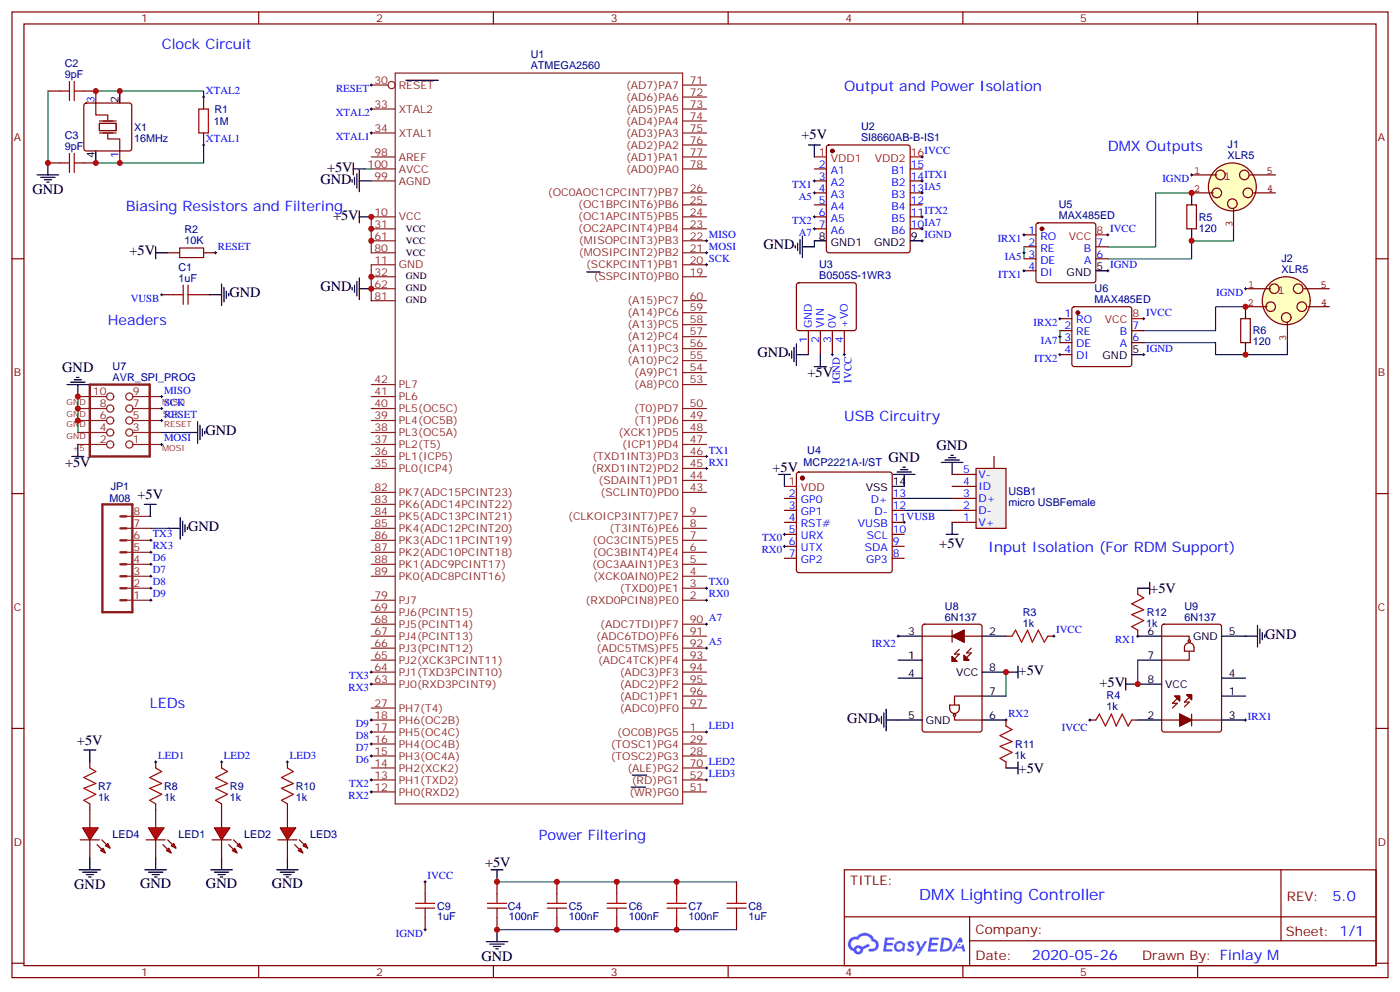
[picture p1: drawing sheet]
<svg xmlns="http://www.w3.org/2000/svg" width="412mm" height="292mm" viewBox="0 0 412 292" stroke-linecap="round" stroke-linejoin="round" font-family="sans-serif">
<g fill="none" stroke="#870000" stroke-width=".35">
<path d="M3.5 3.5h405.4v284.4h-405.4zM7.1 7.1h398.2v277.2h-398.2zM76.2 3.5v3.6M145.3 3.5v3.6M214.5 3.5v3.6M283.6 3.5v3.6M352.8 3.5v3.6M3.5 76.2h3.6M405.3 76.2h3.6M3.5 145.3h3.6M405.3 145.3h3.6M3.5 214.5h3.6"/>
<path d="M405.3 214.5h3.6M248.7 256.1h156.6v28.2h-156.6zM377.3 256.1v20.9M248.7 270h156.5M285.6 277h119.6M285.6 270v14.1M3.5 283.6h3.6M76.2 284.3v3.6M145.3 284.3v3.6M214.5 284.3v3.6M283.6 284.3v3.6M352.8 284.3v3.6"/>
<path d="M405.3 283.6h3.6"/>
</g>
<g fill="#5487ff">
<path d="M267.7 277.3a1.22 1.22 0 0 1 1.7 .3l-.4 .5a.47 .47 0 0 0-.3-.4 .47 .47 0 0 0-.5 .2l.1 .3a1.14 1.14 0 0 1 .8 1.7 1.14 1.14 0 0 1-1.9 0l-.2-.2 .5-.5 .7 .4a.29 .29 0 0 0 .3-.3 .29 .29 0 0 0-.2-.3 1.04 1.04 0 0 1-.6-1.7z"/>
<path d="M260.7 276h2.4l.3 .2-.2 .5-1.8 .1-.1 .8h1.5l.3 .4-.3 .4h-1.6l-.2 1.1h1.7l.2 .3-.2 .3-2.6 .1z"/>
<path d="M273.8 276h2.4l.3 .2-.1 .5-1.8 .1-.2 .8h1.6l.3 .4-.4 .4h-1.6l-.1 1.1h1.7l.2 .3-.2 .3-2.6 .1z"/>
<path d="M282.6 276.1h.7l.3 1.2-.6 .3a.69 .69 0 0 0-1 .3 .69 .69 0 0 0 .4 1 .69 .69 0 0 0 .9-.7l.5-.2 .6 2.2h-.8l-.2-.9h-1.8l-.5 .9h-.8z"/>
<path d="M269.8 277.1h.8l.6 1.8 1.1-1.8h.9l-2.6 4.2h-.8l.9-1.5z"/>
<path d="M277.4 276.1l-.6 4.1h1.3a2.11 2.11 0 0 0 2.5-2.1 2.11 2.11 0 0 0-2.5-2zM278.1 276.8a1.39 1.39 0 0 1 1.7 1.4 1.39 1.39 0 0 1-1.8 1.3h-.3z"/>
<path d="M263.7 277.7a1.54 1.54 0 0 0-.1 2.1 1.54 1.54 0 0 0 2.2 .2l.6 .2 .3-2.3-.2-.2-.4-.1a1.49 1.49 0 0 0-2.4 .1zM264 278.7a.94 .94 0 0 1 1.8 0 .94 .94 0 0 1-1.8 0z"/>
<path d="M250.4 276.4a2.18 2.18 0 0 0 1.1 3.7 1.44 1.44 0 0 0 1.6 1 1.44 1.44 0 0 0 1.2-1.5l2-1-.5-.8-1.9 1a1.47 1.47 0 0 0-2.4 .4 1.39 1.39 0 0 1-.7-1.9 1.39 1.39 0 0 1 2-.5 2.12 2.12 0 0 1 2.2-1.3 2.12 2.12 0 0 1 1.9 1.7 1.14 1.14 0 0 1 1.1 1.4 1.14 1.14 0 0 1-1.7 .8 .43 .43 0 0 0-.5 .3 .43 .43 0 0 0 .4 .5 1.98 1.98 0 0 0 2.5-1.2 1.98 1.98 0 0 0-1.2-2.5 3.1 3.1 0 0 0-5.3-.7l-.9 .1zM252.3 279.7a.55 .55 0 0 1 1.1 0 .55 .55 0 0 1-1.1 0z"/>
<circle cx="282.6" cy="278.1" r=".26"/>
</g>
<g fill="none" stroke="#8c2424" stroke-width=".35">
<path d="M109.4 39.2h7M109.4 32.1h7M109.4 25h4.9M116.4 21.5h84.7v215.2h-84.7zM201.1 39.2h7M201.1 35.6h7M201.1 32.1h7M201.1 28.6h7M201.1 25h7M109.4 49.7h7M109.4 46.2h7M109.4 53.3h7"/>
<path d="M201.1 49.7h7M201.1 46.2h7M201.1 42.7h7M201.1 56.8h7M109.4 70.9h7M109.4 74.4h7M109.4 63.9h7M109.4 67.4h7M109.4 78h7M201.1 70.9h7M201.1 74.4h7M201.1 63.9h7"/>
<path d="M201.1 60.3h7M201.1 67.4h7M201.1 78h7M109.4 88.5h7M109.4 81.5h7M109.4 85h7M201.1 99.1h7M201.1 95.6h7M201.1 92.1h7M201.1 88.5h7M201.1 81.5h7M22.9 116.8h8.5"/>
<path d="M39.2 116.8h8.4M109.4 113.2h7M109.4 116.8h7M201.1 113.2h7M201.1 109.7h7M201.1 106.2h7M201.1 102.7h7M22.9 130.9h8.5M22.9 120.3h8.5M22.9 123.8h8.5M22.9 127.4h8.5M39.2 130.9h8.4"/>
<path d="M39.2 120.3h8.4M39.2 123.8h8.4M39.2 127.4h8.4M109.4 130.9h7M109.4 137.9h7M109.4 120.3h7M109.4 123.8h7M109.4 134.4h7M109.4 127.4h7M201.1 130.9h7M201.1 137.9h7M201.1 120.3h7"/>
<path d="M201.1 123.8h7M201.1 134.4h7M201.1 127.4h7M109.4 152h7M109.4 159.1h7M109.4 145h7M109.4 155.6h7M109.4 148.5h7M201.1 152h7M201.1 159.1h7M201.1 145h7M201.1 141.5h7"/>
<path d="M201.1 155.6h7M109.4 166.2h7M109.4 162.6h7M109.4 176.7h7M109.4 169.7h7M201.1 166.2h7M201.1 162.6h7M201.1 176.7h7M201.1 173.2h7M201.1 169.7h7M109.4 197.9h7M109.4 194.4h7"/>
<path d="M109.4 190.9h7M109.4 187.3h7M109.4 183.8h7M109.4 180.3h7M201.1 197.9h7M201.1 194.4h7M201.1 190.9h7M201.1 187.3h7M201.1 183.8h7M109.4 208.5h7M109.4 201.4h7M109.4 215.5h7"/>
<path d="M109.4 219.1h7M109.4 212h7M201.1 208.5h7M201.1 205h7M201.1 201.4h7M201.1 215.5h7M201.1 219.1h7M109.4 226.1h7M109.4 229.7h7M109.4 222.6h7M109.4 233.2h7M201.1 226.1h7"/>
<path d="M201.1 229.7h7M201.1 222.6h7M201.1 233.2h7"/>
<circle cx="115.4" cy="25" r="1.06"/>
<circle cx="32.5" cy="116.8" r="1.06"/>
<circle cx="38.1" cy="116.8" r="1.06"/>
<circle cx="32.5" cy="130.9" r="1.06"/>
<circle cx="32.5" cy="120.3" r="1.06"/>
<circle cx="32.5" cy="127.4" r="1.06"/>
<circle cx="32.5" cy="123.8" r="1.06"/>
<circle cx="38.1" cy="130.9" r="1.06"/>
<circle cx="38.1" cy="120.3" r="1.06"/>
<circle cx="38.1" cy="123.8" r="1.06"/>
<circle cx="38.1" cy="127.4" r="1.06"/>
</g>
<path d="M119.6 23.6h9.5M103.7 84.7v.7M104.4 84v2.1M105.1 82.9v4.2M105.8 85h3.6M105.8 81.8v6.4M172.9 80.1h3.8M262.8 143.2h3.5M278.7 157.3h3.5M280.5 153.8v3.5M185.9 231.8h4.2M186.3 228.2h4.2" fill="none" stroke="#000" stroke-width=".35"/>
<circle cx="236.4" cy="140.8" r=".53" fill="#870000" stroke="#870000" stroke-width=".35"/>
<g fill="none" stroke="#870000" stroke-width=".35">
<path d="M234.8 139.2l.5-.2h26.8l.5 .2 .2 .5v28.2l-.2 .5-.5 .2h-26.8l-.5-.2-.2-.5v-28.2zM231.1 146.8h3.5M231.1 150.3h3.5M231.1 153.8h3.5M231.1 157.3h3.5M262.8 146.8h3.5M262.8 150.3h3.5M262.8 153.8h3.5M262.8 157.3h3.5M231.1 160.9h3.5M231.1 164.4h3.5M262.8 160.9h3.5"/>
<path d="M262.8 164.4h3.5"/>
</g>
<path d="M231.1 143.2h3.5" fill="none" stroke="#f00" stroke-width=".35"/>
<path d="M266.3 146.8h14.2M266.3 150.3h14.2" fill="none" stroke="#008700" stroke-width=".35"/>
<path d="M26.5 113.2h17.6v21.2h-17.6z" fill="none" stroke="#8c2424" stroke-width=".71"/>
<circle cx="363" cy="55" r="7.1" fill="#ffffc2" stroke="#850000" stroke-width=".35"/>
<path d="M351 51.5h7.4M351 56.8h6.4M359.8 56.8a1.41 1.41 0 0 0-2-1.3 1.41 1.41 0 0 0-.2 2.5 1.41 1.41 0 0 0 2.2-1.1M360.9 51.5a1.41 1.41 0 0 0-2.1-1.3 1.41 1.41 0 0 0-.1 2.5 1.41 1.41 0 0 0 2.2-1.1M364.4 60a1.41 1.41 0 0 0-2-1.3 1.41 1.41 0 0 0-.2 2.4 1.41 1.41 0 0 0 2.2-1M367.9 51.5a1.41 1.41 0 0 0-2-1.3 1.41 1.41 0 0 0-.2 2.5 1.41 1.41 0 0 0 2.2-1.1M368.3 51.5h7.4M369 56.8a1.41 1.41 0 0 0-2.1-1.3 1.41 1.41 0 0 0-.1 2.5 1.41 1.41 0 0 0 2.2-1.1M369.4 56.8h6.3M363.4 61.4v6" fill="none" stroke="#850000" stroke-width=".35"/>
<circle cx="378.9" cy="88.5" r="7.1" fill="#ffffc2" stroke="#850000" stroke-width=".35"/>
<path d="M366.9 85h7.4M366.9 90.3h6.3M375.7 90.3a1.41 1.41 0 0 0-2.1-1.3 1.41 1.41 0 0 0-.1 2.5 1.41 1.41 0 0 0 2.2-1.1M376.8 85a1.41 1.41 0 0 0-2.1-1.2 1.41 1.41 0 0 0-.1 2.4 1.41 1.41 0 0 0 2.2-1.1M379.2 94.9v6M380.3 93.5a1.41 1.41 0 0 0-2.1-1.3 1.41 1.41 0 0 0-.1 2.4 1.41 1.41 0 0 0 2.2-1M383.8 85a1.41 1.41 0 0 0-2-1.2 1.41 1.41 0 0 0-.2 2.4 1.41 1.41 0 0 0 2.2-1.1M384.2 85h7.4M384.9 90.3a1.41 1.41 0 0 0-2.1-1.3 1.41 1.41 0 0 0-.1 2.5 1.41 1.41 0 0 0 2.2-1.1M385.2 90.3h6.4" fill="none" stroke="#850000" stroke-width=".35"/>
<path d="M30.2 148.5h8.8v31.8h-8.8zM35.5 159.1h1.7M35.5 155.6h1.7M35.5 152h1.7M35.5 169.7h1.7M35.5 173.2h1.7M35.5 176.7h1.7M35.5 162.6h1.7M35.5 166.2h1.7" fill="none" stroke="#8c2424" stroke-width=".71"/>
<path d="M37.4 159.1h7M37.4 155.6h7M37.4 152h7M37.4 176.7h7M37.4 173.2h7M37.4 169.7h7M37.4 166.2h7M37.4 162.6h7" fill="none" stroke="#8c2424" stroke-width=".35"/>
<path d="M287.5 137.9h8.8v17.7h-8.8z" fill="#f0f0f0" stroke="#870000" stroke-width=".35"/>
<g fill="none" stroke="#870000" stroke-width=".35">
<path d="M14.1 26.8h3.5M24.7 26.8h3.5v3.5M24.9 30.5l.5-.2h12.7l.5 .2 .2 .5v12.7l-.2 .5-.5 .2h-12.7l-.5-.2-.2-.5v-12.7zM60 28.6v3.5M60 39.2v3.5M14.1 48h3.5M24.7 48h3.5M35.3 44.4v3.6M49.4 74.4h3.5M60 74.4h3.5M349.6 60.3h2.8v7.1h-2.8zM47.6 86.8h3.6"/>
<path d="M58.2 86.8h3.5M234.8 83.5l.5-.2h16.2l.5 .2 .2 .5v12.7l-.2 .5-.5 .2h-16.2l-.5-.3-.2-.4v-12.7zM238.1 97.4v7M241.7 97.4v7M245.2 97.4v7M248.7 97.4v7M365.5 93.8h2.8v7.1h-2.8zM280.5 139.7h7M292.8 134.4v3.5M280.5 153.8h7M280.5 150.3h7M280.5 146.8h7"/>
<path d="M280.5 143.2h7"/>
</g>
<path d="M35.3 26.8v3.5M28.2 44.4v3.6M351 56.8v3.5M351 67.4v3.5M366.9 90.3v3.5M366.9 100.9v3.5M229.3 139.7h3.5M231.1 139.7v3.5" fill="none" stroke="#000" stroke-width=".35"/>
<g fill="none" stroke="#a10000" stroke-width=".35">
<path d="M17.6 26.8h2.9M20.5 24v5.6M21.9 24v5.6M21.9 26.8h2.8M58.6 32.1h2.8v7.1h-2.8zM17.6 48h2.9M20.5 45.2v5.6M21.9 48h2.8M21.9 45.2v5.6M52.9 73h7.1v2.8h-7.1zM51.2 86.8h2.8M54 84v5.6"/>
<path d="M55.4 86.8h2.8M55.4 84v5.6"/>
</g>
<path d="M28.2 30.3v3.6h3.5v1.4M29.3 36.3h4.9v2.2h-4.9zM29.3 39.2h4.9M29.3 35.6h4.9M31.7 39.5v1.4h3.6v3.5" fill="none" stroke="#870012" stroke-width=".35"/>
<path d="M271.9 184l.4-.2h16.3l.6 .4 .1 30.6-.5 .7h-16.5l-.6-.4-.1-30.6z" fill="#fff" stroke="#870000" stroke-width=".35"/>
<path d="M264.6 187.3h7M264.6 194.4h7M264.6 199.7h7M289.3 187.3h7M289.3 197.9h7M264.6 212h7M289.3 205h7M289.3 212h7" fill="none" stroke="#000" stroke-width=".35"/>
<g fill="none" stroke="#870000" stroke-width=".35">
<path d="M271.6 187.3h8.9M280.5 185.6v3.5M280.5 193.3l1.4 1.4h-1.4zM280.5 187.3l3.5-1.7v3.5zM282.6 191.2l-1.4 1.4h1.4l-1.4 1.4M284 193l1.4 1.4h-1.4zM284 187.3h5.3M286.1 190.9l-1.4 1.4h1.4l-1.4 1.4M279.8 207.6h2.8a1.92 1.92 0 0 1-1 2.4 1.41 1.41 0 0 1-1.8-1.3zM281.2 211v1h8.1M289.3 205h-8.1v2.4"/>
<circle cx="281.2" cy="210.6" r=".35"/>
</g>
<g fill="#870000" stroke="#870000" stroke-width=".35">
<path d="M280.5 187.3l3.5-1.7v3.5z"/>
<path d="M284 193l1.4 1.4h-1.4z"/>
<path d="M280.5 193.3l1.4 1.4h-1.4z"/>
</g>
<path d="M342.4 184l.5-.2h16.2l.7 .4v30.6l-.4 .7h-16.5l-.7-.4v-30.6z" fill="#fff" stroke="#870000" stroke-width=".35"/>
<path d="M239.9 70.9h3.5M268.1 70.9h3.5M322.8 79.7h3.5M333.4 104.4h3.5M335.1 194.4h7.1M335.1 187.3h7.1M359.8 187.3h7.1M359.8 199.7h7.1M335.1 212h7.1M335.1 201.4h7.1M359.8 212h7.1M359.8 205h7.1" fill="none" stroke="#000" stroke-width=".35"/>
<g fill="none" stroke="#870000" stroke-width=".35">
<path d="M239.9 49.7h3.5M239.9 53.3h3.5M239.9 56.8h3.5M243.7 42.9l.4-.2h23.3l.5 .2 .2 .5v30.3l-.2 .5-.5 .2h-23.3l-.5-.2-.2-.5v-30.3zM268.1 49.7h3.5M268.1 53.3h3.5M268.1 56.8h3.5M239.9 60.3h3.5M239.9 63.9h3.5M239.9 67.4h3.5M268.1 60.3h3.5M268.1 63.9h3.5"/>
<path d="M268.1 67.4h3.5M301.6 69.1h3.6M301.6 72.7h3.6M301.6 76.2h3.6M301.6 79.7h3.6M305.4 65.8l.5-.2h16.2l.5 .2 .2 .5v16.2l-.2 .5-.5 .3h-16.2l-.5-.3-.2-.5v-16.2zM322.8 72.7h3.5M322.8 76.2h3.5M312.2 93.8h3.5M312.2 97.4h3.5M316 90.5l.4-.2h16.3l.5 .2 .2 .5v16.2l-.3 .5-.4 .2h-16.3l-.5-.2-.2-.5v-16.2zM333.4 97.4h3.5"/>
<path d="M312.2 100.9h3.5M312.2 104.4h3.5M333.4 100.9h3.5M296.3 187.3h1.8M308.7 187.3h1.7M342.2 187.3h8.1v1.1M349.5 189.5a1.41 1.41 0 0 1 1.4-.1 1.41 1.41 0 0 1 .8 1.3v1h-2.8a2.06 2.06 0 0 1 .6-2.2zM350.3 191.9v2.5h-8.1M321 212h1.8M333.4 212h1.7M342.2 212h5.3M346.1 205h1.4v1.4z"/>
<path d="M346.8 205.7l-1.4 1.4h1.4l-1.4 1.4M347.5 210.3l3.5 1.7-3.5 1.8zM349.6 204.6h1.4v1.4zM350.3 205.3l-1.4 1.4h1.4l-1.4 1.4M351 210.3v3.5M351 212h8.8"/>
<circle cx="350.3" cy="188.7" r=".35"/>
</g>
<g fill="#870000" stroke="#870000" stroke-width=".35">
<path d="M347.5 210.3l3.5 1.7-3.5 1.8z"/>
<path d="M346.1 205h1.4v1.4z"/>
<path d="M349.6 204.6h1.4v1.4z"/>
<circle cx="306.9" cy="67.4" r=".53"/>
<circle cx="317.5" cy="92.1" r=".53"/>
<circle cx="245.2" cy="44.4" r=".53"/>
</g>
<path d="M298.1 187.3l1.1-1.7 1.7 3.5 1.8-3.5 1.4 3.5 1.8-3.5 1.7 3.5 1.1-1.8M322.8 212l1-1.7 1.8 3.5 1.8-3.5 1.4 3.5 1.8-3.5 1.7 3.5 1.1-1.8" fill="none" stroke="#a10000" stroke-width=".35"/>
<path d="M239.9 46.2h3.5M268.1 46.2h3.5M322.8 69.1h3.5M333.4 93.8h3.5" fill="none" stroke="#f00" stroke-width=".35"/>
<g fill="#f00" stroke="#870000" stroke-width=".35">
<path d="M43.7 243.8h4.6l-2.4 3.5z"/>
<path d="M43 247.3h5.7z"/>
</g>
<g fill="#870000" stroke="#870000" stroke-width=".35">
<path d="M49.4 247.3l1.4 1.4z"/>
<path d="M48 248.7l1.4 1.4z"/>
</g>
<g fill="#f00" stroke="#870000" stroke-width=".35">
<path d="M50.4 249.1l.8-.7 .7 1.4z"/>
<path d="M49 250.5l.7-.7 .7 1.4z"/>
</g>
<path d="M45.9 238.5v5.3M45.9 247.3v5.3" fill="none" stroke="#870000" stroke-width=".35"/>
<g fill="#f00" stroke="#870000" stroke-width=".35">
<path d="M63.1 243.8h4.6l-2.4 3.5z"/>
<path d="M62.4 247.3h5.7z"/>
</g>
<g fill="#870000" stroke="#870000" stroke-width=".35">
<path d="M68.8 247.3l1.4 1.4z"/>
<path d="M67.4 248.7l1.4 1.4z"/>
</g>
<g fill="#f00" stroke="#870000" stroke-width=".35">
<path d="M69.8 249.1l.8-.7 .7 1.4z"/>
<path d="M68.4 250.5l.7-.7 .7 1.4z"/>
</g>
<path d="M65.3 238.5v5.3M65.3 247.3v5.3" fill="none" stroke="#870000" stroke-width=".35"/>
<g fill="#f00" stroke="#870000" stroke-width=".35">
<path d="M82.5 243.8h4.6l-2.4 3.5z"/>
<path d="M81.8 247.3h5.7z"/>
</g>
<g fill="#870000" stroke="#870000" stroke-width=".35">
<path d="M88.2 247.3l1.4 1.4z"/>
<path d="M86.8 248.7l1.4 1.4z"/>
</g>
<g fill="#f00" stroke="#870000" stroke-width=".35">
<path d="M89.3 249.1l.7-.7 .7 1.4z"/>
<path d="M87.8 250.5l.7-.7 .8 1.4z"/>
</g>
<path d="M84.7 238.5v5.3M84.7 247.3v5.3" fill="none" stroke="#870000" stroke-width=".35"/>
<g fill="#f00" stroke="#870000" stroke-width=".35">
<path d="M24.3 243.8h4.6l-2.4 3.5z"/>
<path d="M23.6 247.3h5.7z"/>
</g>
<g fill="#870000" stroke="#870000" stroke-width=".35">
<path d="M30 247.3l1.4 1.4z"/>
<path d="M28.6 248.7l1.4 1.4z"/>
</g>
<g fill="#f00" stroke="#870000" stroke-width=".35">
<path d="M31 249.1l.7-.7 .8 1.4z"/>
<path d="M29.6 250.5l.7-.7 .7 1.4z"/>
</g>
<g fill="none" stroke="#870000" stroke-width=".35">
<path d="M335.1 173.2v1.8M335.1 185.6v1.7M296.3 212v1.8M26.5 224.4v1.7M26.5 236.7v7.1M45.9 224.4v1.7M45.9 236.7v1.8M65.3 224.4v1.7M65.3 236.7v1.8M84.7 224.4v1.7M84.7 236.7v1.8M296.3 224.4v1.7"/>
<path d="M26.5 247.3v5.3M125.2 259.6v3.6M146.4 259.6v3.6M164 259.6v3.6M181.7 259.6v3.6M199.3 259.6v3.6M217 259.6v3.6M125.2 270.2v3.6M146.4 270.2v3.6M164 270.2v3.6M181.7 270.2v3.6M199.3 270.2v3.6"/>
<path d="M217 270.2v3.6"/>
</g>
<g fill="none" stroke="#a10000" stroke-width=".35">
<path d="M335.1 175l1.8 1-3.5 1.8 3.5 1.8-3.5 1.4 3.5 1.7-3.5 1.8 1.7 1.1M296.3 213.8l1.8 1-3.5 1.8 3.5 1.8-3.5 1.4 3.5 1.7-3.5 1.8 1.7 1.1M26.5 226.1l1.7 1.1-3.5 1.8 3.5 1.7-3.5 1.4 3.5 1.8-3.5 1.8 1.8 1M45.9 226.1l1.7 1.1-3.5 1.8 3.5 1.7-3.5 1.4 3.5 1.8-3.5 1.8 1.8 1M65.3 226.1l1.7 1.1-3.5 1.8 3.5 1.7-3.5 1.4 3.5 1.8-3.5 1.8 1.8 1M84.7 226.1l1.7 1.1-3.5 1.8 3.5 1.7-3.5 1.4 3.5 1.8-3.5 1.8 1.8 1M122.4 267.4h5.7M122.4 266h5.7M125.2 263.2v2.8M125.2 267.4v2.8M143.6 267.4h5.6M143.6 266h5.6"/>
<path d="M146.4 263.2v2.8M146.4 267.4v2.8M161.2 267.4h5.7M161.2 266h5.7M164 263.2v2.8M164 267.4v2.8M178.9 267.4h5.6M178.9 266h5.6M181.7 263.2v2.8M181.7 267.4v2.8M196.5 267.4h5.6M196.5 266h5.6"/>
<path d="M199.3 263.2v2.8M199.3 267.4v2.8M214.1 267.4h5.7M214.1 266h5.7M217 263.2v2.8M217 267.4v2.8"/>
</g>
<g fill="none" stroke="#000" stroke-width=".35">
<path d="M10.9 51.5h6.4M12 52.2h4.2M13.1 52.9h2.1M13.8 53.6h.7M14.1 48v3.5M103.7 52.9v.7M104.1 49.7h3.5M104.1 48v3.5M104.4 52.2v2.1M105.1 51.2v4.2M105.8 53.3h3.6M105.8 50.1v6.3"/>
<path d="M238.1 42.7h3.6M239.9 42.7v3.5M45.9 72.7v3.5M45.9 74.4h3.5M105.8 62.1v3.5M105.8 63.9h3.6M234.2 72.3v.7M234.9 71.6v2.1M235.7 70.6v4.2M236.4 72.7h3.5M236.4 69.5v6.3M61.7 86.8h3.6"/>
<path d="M65.3 83.6v6.4M66 84.7v4.2M66.7 85.7v2.1M67.4 86.4v.7M19.8 113.2h6.3M20.8 112.5h4.2M21.9 111.8h2.1M22.6 111.1h.7M22.9 113.2v3.6M232.5 104.1v.7M233.2 103.4v2.1M233.9 102.3v4.2"/>
<path d="M234.6 104.4h3.5M234.6 101.2v6.4M239.9 107.9h3.5M241.7 104.4v3.5M21.2 134.4h3.5M22.9 130.9v3.5M54.7 127.4h3.5M58.2 124.2v6.3M58.9 125.2v4.3M59.6 126.3v2.1M60.3 127v.7M263.2 139.7h6.3"/>
<path d="M264.2 139h4.3M265.3 138.3h2.1M266 137.6h.7M266.3 139.7v3.5M277.3 136.2h6.3M278.3 135.5h4.3M279.4 134.8h2.1M280.1 134.1h.7M280.5 136.2v3.5M42.5 148.5h3.5M44.3 148.5v3.5M49.6 155.6h3.5"/>
<path d="M53.1 152.4v6.3M53.8 153.5v4.2M54.5 154.5v2.1M55.2 155.2v.7M335.1 173.2h3.6M338.7 171.4v3.6M296.3 197.9h3.6M299.9 196.1v3.6M331.6 199.7v3.5M366.9 187.3h3.5M370.4 184.1v6.4M371.1 185.2v4.2"/>
<path d="M371.8 186.3v2.1M372.5 187v.7M258.9 211.7v.7M259.6 211v2.1M260.3 209.9v4.2M261.1 212h3.5M261.1 208.8v6.4M331.6 201.4h3.5M24.7 220.8h3.5M26.5 220.8v3.6M296.3 226.1h3.6M299.9 224.4v3.5"/>
<path d="M23.3 256.1h6.3M24.3 256.8h4.3M25.4 257.5h2.1M26.1 258.2h.7M26.5 252.6v3.5M42.7 256.1h6.3M43.7 256.8h4.3M44.8 257.5h2.1M45.5 258.2h.7M45.9 252.6v3.5M62.1 256.1h6.3M63.1 256.8h4.3"/>
<path d="M64.2 257.5h2.1M64.9 258.2h.7M65.3 252.6v3.5M81.5 256.1h6.3M82.5 256.8h4.3M83.6 257.5h2.1M84.3 258.2h.7M84.7 252.6v3.5M144.6 256.1h3.6M146.4 256.1v3.5M143.2 277.3h6.4M144.3 278h4.2"/>
<path d="M145.3 278.7h2.2M146 279.4h.8M146.4 273.8v3.5"/>
</g>
<g fill="none" stroke="#008700" stroke-width=".35">
<path d="M14.1 26.8v21.2M28.2 26.8h31.8v1.8M60 42.7v5.3h-31.8M107.6 49.7h1.8M351 56.8h-10.6v15.9h-14.1M109.4 63.9v10.5M109.4 78v10.5M239.9 70.9v1.8M301.6 72.7v3.5M363.4 67.4v3.5h-12.4v5.3h-24.7M312.2 97.4v3.5M366.9 90.3h-8.8v7.1h-21.2"/>
<path d="M22.9 116.8v10.6M336.9 100.9h21.2v3.5h21.1v-3.5M47.6 127.4h7.1M44.4 155.6h5.3M296.3 197.9v7.1M335.1 194.4v7M146.4 259.6h70.6M146.4 273.8h70.6"/>
</g>
<g fill="none" stroke="#000" stroke-width=".29">
<path d="M59.6 28.6h.7M60 28.2v.7M109 32.1h.7M109 39.2h.7M109 25h.7M109.4 24.7v.7M109.4 31.8v.7M109.4 38.8v.7M59.6 42.7h.7M60 42.3v.7M239.5 56.8h.7M239.5 53.3h.7"/>
<path d="M239.9 52.9v.7M239.9 56.4v.7M271.3 46.2h.7M271.3 56.8h.7M271.3 53.3h.7M271.6 45.9v.7M271.6 52.9v.7M271.6 56.4v.7M350.7 51.5h.7M351 51.2v.7M63.1 74.4h.8M63.5 74.1v.7"/>
<path d="M207.8 70.9h.7M207.8 74.4h.7M207.8 78h.7M208.1 70.6v.7M208.1 74.1v.7M208.1 77.6v.7M239.5 67.4h.7M239.5 63.9h.7M239.9 63.5v.7M239.9 67v.7M271.3 70.9h.7M271.3 67.4h.7"/>
<path d="M271.3 63.9h.7M271.6 63.5v.7M271.6 67v.7M271.6 70.6v.7M301.3 74.4h.7M301.3 79.7h.7M301.3 69.1h.7M301.6 68.8v.7M301.6 74.1v.7M301.6 79.4v.7M326 79.7h.7M326 69.1h.7"/>
<path d="M326.3 68.8v.7M326.3 79.4v.7M47.3 86.8h.7M47.6 86.4v.7M311.9 93.8h.7M311.9 99.1h.7M312.2 93.5v.7M312.2 98.8v.7M336.5 93.8h.8M336.9 93.5v.7M366.5 85h.7M366.9 84.7v.7"/>
<path d="M47.3 116.8h.7M47.6 116.4v.7M47.6 119.9v.7M244.8 104.4h.7M245.2 104.1v.7M248.4 104.4h.7M248.7 104.1v.7M311.9 104.4h.7M312.2 104.1v.7M336.5 104.4h.8M336.9 104.1v.7M47.3 120.3h.7"/>
<path d="M47.3 123.8h.7M47.3 130.9h.7M47.6 123.5v.7M47.6 130.5v.7M207.8 137.9h.7M207.8 134.4h.7M208.1 134.1v.7M208.1 137.6v.7M44.1 159.1h.7M44.4 158.7v.8M230.7 157.3h.7M231.1 157v.7"/>
<path d="M266 153.8h.7M266.3 153.5v.7M44.1 166.2h.7M44.1 169.7h.7M44.1 173.2h.7M44.1 176.7h.7M44.1 162.6h.7M44.4 162.3v.7M44.4 165.8v.7M44.4 169.3v.7M44.4 172.9v.7M44.4 176.4v.7"/>
<path d="M207.8 173.2h.7M207.8 176.7h.7M208.1 172.9v.7M208.1 176.4v.7M230.7 160.9h.7M231.1 160.5v.7M109 197.9h.7M109.4 197.6v.7M207.8 190.9h.7M207.8 183.8h.7M208.1 183.4v.7M208.1 190.5v.7"/>
<path d="M264.2 187.3h.7M264.6 187v.7M310.1 187.3h.7M310.4 187v.7M334.8 187.3h.7M335.1 187v.7M109 212h.7M109 215.5h.7M109 219.1h.7M109 201.4h.7M109.4 201.1v.7M109.4 211.7v.7"/>
<path d="M109.4 215.2v.7M109.4 218.7v.7M207.8 215.5h.7M208.1 215.2v.7M296 212h.7M296.3 211.7v.7M320.7 212h.7M321 211.7v.7M366.5 212h.7M366.9 211.7v.7M45.5 224.4h.7M45.9 224v.7"/>
<path d="M64.9 224.4h.7M65.3 224v.7M84.3 224.4h.7M84.7 224v.7M109 222.6h.7M109 229.7h.7M109 233.2h.7M109.4 222.2v.8M109.4 229.3v.7M109.4 232.8v.7M207.8 226.1h.7M207.8 229.7h.7"/>
<path d="M208.1 225.8v.7M208.1 229.3v.7M124.9 259.6h.7M125.2 259.3v.7M124.9 273.8h.7M125.2 273.4v.7"/>
</g>
<g fill="#c00">
<circle cx="35.3" cy="48" r=".88"/>
<circle cx="35.3" cy="26.8" r=".88"/>
<circle cx="109.4" cy="81.5" r=".88"/>
<circle cx="109.4" cy="85" r=".88"/>
<circle cx="22.9" cy="116.8" r=".88"/>
<circle cx="22.9" cy="123.8" r=".88"/>
<circle cx="22.9" cy="120.3" r=".88"/>
<circle cx="109.4" cy="63.9" r=".88"/>
<circle cx="109.4" cy="67.4" r=".88"/>
<circle cx="109.4" cy="70.9" r=".88"/>
<circle cx="14.1" cy="48" r=".88"/>
<circle cx="28.2" cy="48" r=".88"/>
<circle cx="28.2" cy="26.8" r=".88"/>
<circle cx="146.4" cy="273.8" r=".88"/>
<circle cx="164" cy="273.8" r=".88"/>
<circle cx="181.7" cy="273.8" r=".88"/>
<circle cx="199.3" cy="273.8" r=".88"/>
<circle cx="146.4" cy="259.6" r=".88"/>
<circle cx="164" cy="259.6" r=".88"/>
<circle cx="181.7" cy="259.6" r=".88"/>
<circle cx="199.3" cy="259.6" r=".88"/>
<circle cx="296.3" cy="197.9" r=".88"/>
<circle cx="335.1" cy="201.4" r=".88"/>
<circle cx="351" cy="56.8" r=".88"/>
<circle cx="351" cy="70.9" r=".88"/>
<circle cx="366.9" cy="90.3" r=".88"/>
<circle cx="366.9" cy="104.4" r=".88"/>
</g>
<text font-size="4.6" fill="#00f" x="270.8" y="265.1">DMX Lighting Controller</text>
<g font-size="4.2" fill="#00f">
<text x="47.6" y="14.5">Clock Circuit</text>
<text x="248.7" y="26.8">Output and Power Isolation</text>
<text x="326.3" y="44.4">DMX Outputs</text>
<text x="37" y="62.1">Biasing Resistors and Filtering</text>
<text x="31.7" y="95.6">Headers</text>
<text x="248.7" y="123.8">USB Circuitry</text>
<text x="291" y="162.6">Input Isolation (For RDM Support)</text>
<text x="44.1" y="208.5">LEDs</text>
<text x="158.7" y="247.3">Power Filtering</text>
<text x="392.5" y="265.4">5.0</text>
<text x="304" y="282.7">2020-05-26</text>
</g>
<g font-size="4.2">
<text x="236.1" y="41.1">+5V</text>
<text x="96.3" y="50.5">+5V</text>
<text x="9.5" y="57.1">GND</text>
<text x="94.4" y="54.1">GND</text>
<text x="98.1" y="64.6">+5V</text>
<text x="38.1" y="75.2">+5V</text>
<text x="224.9" y="73.5">GND</text>
<text x="67.6" y="87.6">GND</text>
<text x="94.4" y="85.8">GND</text>
<text x="223.1" y="105.2">GND</text>
<text x="18.3" y="109.5">GND</text>
<text x="237.9" y="111.1">+5V</text>
<text x="60.5" y="128.1">GND</text>
<text x="19.1" y="137.6">+5V</text>
<text x="261.8" y="136">GND</text>
<text x="275.9" y="132.4">GND</text>
<text x="227.5" y="139">+5V</text>
<text x="40.5" y="146.9">+5V</text>
<text x="55.4" y="156.4">GND</text>
<text x="276.7" y="161.4">+5V</text>
<text x="338.8" y="174.6">+5V</text>
<text x="372.7" y="188.1">GND</text>
<text x="300" y="198.7">+5V</text>
<text x="323.9" y="202.2">+5V</text>
<text x="249.6" y="212.8">GND</text>
<text x="22.7" y="219.3">+5V</text>
<text x="300" y="227.5">+5V</text>
<text x="142.9" y="255.4">+5V</text>
<text x="21.9" y="261.8">GND</text>
<text x="41.3" y="261.4">GND</text>
<text x="60.7" y="261.4">GND</text>
<text x="80.1" y="261.4">GND</text>
<text x="141.8" y="282.9">GND</text>
</g>
<g font-size="3.9" fill="#800">
<text x="250.5" y="260.7">TITLE:</text>
<text x="379.1" y="265.4">REV:</text>
<text x="287.4" y="274.9">Company:</text>
<text x="378.7" y="275.5">Sheet: 1/1</text>
<text x="287.4" y="282.6">Date:</text>
<text x="336.4" y="282.7">Drawn By: Finlay M</text>
</g>
<g font-size="3.5" fill="#840000">
<text x="360.5" y="52.9">1</text>
<text x="376.4" y="86.4">1</text>
</g>
<g font-size="3.2" fill="#800">
<text x="41.6" y="6.5">1</text>
<text x="110.8" y="6.5">2</text>
<text x="179.9" y="6.5">3</text>
<text x="249.1" y="6.5">4</text>
<text x="318.2" y="6.5">5</text>
<text x="4.1" y="41.6">A</text>
<text x="405.9" y="41.6">A</text>
<text x="4.1" y="110.8">B</text>
<text x="405.9" y="110.8">B</text>
<text x="4.1" y="179.9">C</text>
<text x="405.9" y="179.9">C</text>
<text x="4.1" y="249.1">D</text>
<text x="405.9" y="249.1">D</text>
<text x="41.6" y="287.3">1</text>
<text x="110.8" y="287.3">2</text>
<text x="179.9" y="287.3">3</text>
<text x="249.1" y="287.3">4</text>
<text x="318.2" y="287.3">5</text>
</g>
<g font-size="3.2" fill="#000080">
<text x="156.3" y="17.1">U1</text>
<text x="19.1" y="22.9">9pF</text>
<text x="19.1" y="19.7">C2</text>
<text x="156.3" y="20.4">ATMEGA2560</text>
<text x="63.2" y="33.2">R1</text>
<text x="19.1" y="40.9">C3</text>
<text x="39.5" y="41.8">16MHz</text>
<text x="39.5" y="38.5">X1</text>
<text x="63" y="36.8">1M</text>
<text x="253.7" y="41.6">SI8660AB-B-IS1</text>
<text x="253.7" y="38.4">U2</text>
<text x="19.1" y="44.1">9pF</text>
<text x="361.6" y="46.9">XLR5</text>
<text x="361.6" y="43.7">J1</text>
<text x="311.9" y="64.6">MAX485ED</text>
<text x="311.9" y="61.4">U5</text>
<text x="353.1" y="65">R5</text>
<text x="54.3" y="72">10K</text>
<text x="54.3" y="68.7">R2</text>
<text x="353.1" y="68.2">120</text>
<text x="377.5" y="77.2">J2</text>
<text x="52.6" y="82.9">1uF</text>
<text x="52.6" y="79.7">C1</text>
<text x="241.3" y="82.2">B0505S-1WR3</text>
<text x="241.3" y="79">U3</text>
<text x="377.5" y="80.4">XLR5</text>
<text x="322.4" y="89.3">MAX485ED</text>
<text x="322.4" y="86.1">U6</text>
<text x="369" y="101.7">120</text>
<text x="369" y="98.5">R6</text>
<text x="33.2" y="112.2">AVR_SPI_PROG</text>
<text x="33.2" y="109">U7</text>
<text x="236.7" y="137.3">MCP2221A-I/ST</text>
<text x="237.8" y="133.8">U4</text>
<text x="32.3" y="147.9">M08</text>
<text x="32.6" y="144.4">JP1</text>
<text x="297" y="149">micro USBFemale</text>
<text x="297" y="145.9">USB1</text>
<text x="278.4" y="179.6">U8</text>
<text x="348.9" y="179.5">U9</text>
<text x="278.4" y="182.7">6N137</text>
<text x="301.3" y="184.5">1k</text>
<text x="301.3" y="181.3">R3</text>
<text x="337.6" y="184.6">1k</text>
<text x="337.9" y="181.4">R12</text>
<text x="348.9" y="182.7">6N137</text>
<text x="326" y="209.2">1k</text>
<text x="326" y="205.9">R4</text>
<text x="299.1" y="220.2">R11</text>
<text x="298.8" y="223.4">1k</text>
<text x="28.9" y="232.6">R7</text>
<text x="48.3" y="232.6">R8</text>
<text x="67.7" y="232.6">R9</text>
<text x="87.1" y="232.6">R10</text>
<text x="28.9" y="235.8">1k</text>
<text x="48.3" y="235.8">1k</text>
<text x="67.7" y="235.8">1k</text>
<text x="87.1" y="235.8">1k</text>
<text x="33.2" y="246.7">LED4</text>
<text x="52.6" y="246.7">LED1</text>
<text x="72" y="246.7">LED2</text>
<text x="91.4" y="246.7">LED3</text>
<text x="128.8" y="267.8">C9</text>
<text x="149.6" y="267.8">C4</text>
<text x="167.6" y="267.8">C5</text>
<text x="185.2" y="267.8">C6</text>
<text x="202.8" y="267.8">C7</text>
<text x="220.5" y="267.8">C8</text>
<text x="128.8" y="271">1uF</text>
<text x="149.9" y="271">100nF</text>
<text x="167.6" y="271">100nF</text>
<text x="185.2" y="271">100nF</text>
<text x="202.8" y="271">100nF</text>
<text x="220.5" y="271">1uF</text>
</g>
<g font-size="3.2" fill="#00f">
<text x="60.7" y="27.7">XTAL2</text>
<text x="99" y="27.2">RESET</text>
<text x="27.9" y="30.3" transform="rotate(-90 27.9 30.3)">3</text>
<text x="98.9" y="34.2">XTAL2</text>
<text x="60.7" y="41.8">XTAL1</text>
<text x="98.9" y="41.3">XTAL1</text>
<text x="34.9" y="46.5" transform="rotate(-90 34.9 46.5)">1</text>
<text x="241.2" y="49.4">2</text>
<text x="241.2" y="52.9">3</text>
<text x="244.7" y="51.2">A1</text>
<text x="262.6" y="51.2">B1</text>
<text x="268.3" y="52.9">14ITX1</text>
<text x="268.3" y="49.4">15</text>
<text x="342.4" y="53.7">IGND</text>
<text x="233.4" y="55.4">TX1</text>
<text x="235.3" y="59">A5</text>
<text x="241.2" y="56.4">4</text>
<text x="241.2" y="60">5</text>
<text x="244.7" y="54.7">A2</text>
<text x="244.7" y="58.2">A3</text>
<text x="262.6" y="58.2">B3</text>
<text x="262.6" y="54.7">B2</text>
<text x="268.3" y="60">12</text>
<text x="268.3" y="56.4">13IA5</text>
<text x="241.2" y="63.5">6</text>
<text x="244.7" y="61.7">A4</text>
<text x="244.7" y="65.3">A5</text>
<text x="262.6" y="65.3">B5</text>
<text x="262.6" y="61.7">B4</text>
<text x="268.3" y="63.5">11ITX2</text>
<text x="233.4" y="66">TX2</text>
<text x="235.3" y="69.5">A7</text>
<text x="241.2" y="67">7</text>
<text x="244.7" y="68.8">A6</text>
<text x="262.6" y="68.8">B6</text>
<text x="268.3" y="67">10IA7</text>
<text x="293.9" y="71.3">IRX1</text>
<text x="303" y="68.8">1</text>
<text x="306.5" y="70.6">RO</text>
<text x="64.2" y="73.7">RESET</text>
<text x="296" y="76.6">IA5</text>
<text x="303" y="72.3">2</text>
<text x="303" y="75.8">3</text>
<text x="306.5" y="74.1">RE</text>
<text x="306.5" y="77.6">DE</text>
<text x="319.3" y="74.1">B</text>
<text x="319.3" y="77.6">A</text>
<text x="323" y="75.8">6</text>
<text x="323" y="72.3">7</text>
<text x="294.1" y="81.9">ITX1</text>
<text x="303" y="79.4">4</text>
<text x="306.5" y="81.1">DI</text>
<text x="38.5" y="88.8">VUSB</text>
<text x="358.3" y="87.2">IGND</text>
<text x="313.5" y="93.5">1</text>
<text x="317" y="95.2">RO</text>
<text x="237.8" y="101.1" transform="rotate(-90 237.8 101.1)">1</text>
<text x="239.2" y="96.7" transform="rotate(-90 239.2 96.7)">GND</text>
<text x="241.3" y="101.1" transform="rotate(-90 241.3 101.1)">2</text>
<text x="242.7" y="96.7" transform="rotate(-90 242.7 96.7)">VIN</text>
<text x="244.8" y="101.1" transform="rotate(-90 244.8 101.1)">3</text>
<text x="246.2" y="96.7" transform="rotate(-90 246.2 96.7)">0V</text>
<text x="248.4" y="101.1" transform="rotate(-90 248.4 101.1)">4</text>
<text x="249.8" y="96.7" transform="rotate(-90 249.8 96.7)">+VO</text>
<text x="304.5" y="96">IRX2</text>
<text x="306.6" y="101.3">IA7</text>
<text x="313.5" y="97">2</text>
<text x="313.5" y="100.5">3</text>
<text x="317" y="98.8">RE</text>
<text x="329.9" y="98.8">B</text>
<text x="333.6" y="100.5">6</text>
<text x="333.6" y="97">7</text>
<text x="304.6" y="106.6">ITX2</text>
<text x="313.5" y="104.1">4</text>
<text x="317" y="102.3">DE</text>
<text x="317" y="105.8">DI</text>
<text x="329.9" y="102.3">A</text>
<text x="247.3" y="113" transform="rotate(-90 247.3 113)">IGND</text>
<text x="250.9" y="112.7" transform="rotate(-90 250.9 112.7)">IVCC</text>
<text x="48.3" y="115.9">MISO</text>
<text x="48.3" y="119.4">SCK</text>
<text x="48.3" y="122.9">RESET</text>
<text x="48.3" y="130">MOSI</text>
<text x="283.7" y="142.9">4</text>
<text x="283.7" y="139.3">5</text>
<text x="288.2" y="140.8">V-</text>
<text x="232.4" y="146.4">2</text>
<text x="232.4" y="149.9">3</text>
<text x="235.9" y="148.2">GP0</text>
<text x="256.5" y="148.2">D+</text>
<text x="263" y="149.9">12</text>
<text x="263" y="146.4">13</text>
<text x="283.7" y="149.9">2</text>
<text x="283.7" y="146.4">3</text>
<text x="288.2" y="147.8">D+</text>
<text x="288.2" y="144.3">ID</text>
<text x="232.4" y="153.5">4</text>
<text x="235.9" y="151.7">GP1</text>
<text x="235.9" y="155.2">RST#</text>
<text x="252.7" y="155.2">VUSB</text>
<text x="257.6" y="151.7">D-</text>
<text x="263" y="153.5">11VUSB</text>
<text x="283.7" y="153.5">1</text>
<text x="288.2" y="154.9">V+</text>
<text x="288.2" y="151.3">D-</text>
<text x="45" y="158.2">TX3</text>
<text x="45" y="161.7">RX3</text>
<text x="224.6" y="159.4">TX0</text>
<text x="232.4" y="157">5</text>
<text x="232.4" y="160.5">6</text>
<text x="235.9" y="158.7">URX</text>
<text x="255.4" y="158.7">SCL</text>
<text x="263" y="160.5">9</text>
<text x="263" y="157">10</text>
<text x="45" y="165.3">D6</text>
<text x="224.4" y="162.9">RX0</text>
<text x="232.4" y="164">7</text>
<text x="235.9" y="162.3">UTX</text>
<text x="235.9" y="165.8">GP2</text>
<text x="254.7" y="162.3">SDA</text>
<text x="255.1" y="165.8">GP3</text>
<text x="263" y="164">8</text>
<text x="45" y="168.8">D7</text>
<text x="45" y="172.3">D8</text>
<text x="208.8" y="172.4">TX0</text>
<text x="45" y="175.9">D9</text>
<text x="208.8" y="175.9">RX0</text>
<text x="256.9" y="190.4">IRX2</text>
<text x="311.1" y="186.4">IVCC</text>
<text x="328.5" y="189.4">RX1</text>
<text x="102.7" y="203.6">RX3</text>
<text x="102.8" y="200">TX3</text>
<text x="104.8" y="214.1">D9</text>
<text x="208.8" y="214.7">LED1</text>
<text x="297" y="211.3">RX2</text>
<text x="312.8" y="215.2">IVCC</text>
<text x="367.6" y="212.1">IRX1</text>
<text x="104.8" y="217.7">D8</text>
<text x="104.8" y="221.2">D7</text>
<text x="46.6" y="223.5">LED1</text>
<text x="66" y="223.5">LED2</text>
<text x="85.4" y="223.5">LED3</text>
<text x="104.8" y="224.7">D6</text>
<text x="102.8" y="231.7">TX2</text>
<text x="102.7" y="235.3">RX2</text>
<text x="125.9" y="258.8">IVCC</text>
<text x="116.6" y="275.9">IGND</text>
</g>
<g font-size="3.2" fill="#8d2323">
<text x="110.3" y="24.7">30</text>
<text x="117.5" y="26.1">RESET</text>
<text x="184.4" y="29.6">(AD6)PA6</text>
<text x="184.4" y="26.1">(AD7)PA7</text>
<text x="203.2" y="28.2">72</text>
<text x="203.2" y="24.7">71</text>
<text x="110.3" y="31.8">33</text>
<text x="117.5" y="33.2">XTAL2</text>
<text x="184.4" y="33.2">(AD5)PA5</text>
<text x="203.2" y="35.3">74</text>
<text x="203.2" y="31.8">73</text>
<text x="110.3" y="38.8">34</text>
<text x="117.5" y="40.2">XTAL1</text>
<text x="184.4" y="40.2">(AD3)PA3</text>
<text x="184.4" y="36.7">(AD4)PA4</text>
<text x="203.2" y="38.8">75</text>
<text x="110.3" y="45.9">98</text>
<text x="117.5" y="47.3">AREF</text>
<text x="184.4" y="47.3">(AD1)PA1</text>
<text x="184.4" y="43.7">(AD2)PA2</text>
<text x="203.2" y="45.9">77</text>
<text x="203.2" y="42.3">76</text>
<text x="108.3" y="49.4">100</text>
<text x="110.3" y="52.9">99</text>
<text x="117.5" y="50.8">AVCC</text>
<text x="184.4" y="50.8">(AD0)PA0</text>
<text x="203.2" y="49.4">78</text>
<text x="117.5" y="54.3">AGND</text>
<text x="161.4" y="57.9">(OC0AOC1CPCINT7)PB7</text>
<text x="203.2" y="56.4">26</text>
<text x="203.2" y="60">25</text>
<text x="110.3" y="63.5">10</text>
<text x="117.5" y="64.9">VCC</text>
<text x="170.3" y="61.4">(OC1BPCINT6)PB6</text>
<text x="170.3" y="64.9">(OC1APCINT5)PB5</text>
<text x="203.2" y="63.5">24</text>
<text x="110.3" y="67">31</text>
<text x="110.3" y="70.6">61</text>
<text x="170.3" y="68.4">(OC2APCINT4)PB4</text>
<text x="170.6" y="72">(MISOPCINT3)PB3</text>
<text x="203.2" y="70.6">22 MISO</text>
<text x="203.2" y="67">23</text>
<text x="110.3" y="77.6">11</text>
<text x="110.3" y="74.1">80</text>
<text x="170.6" y="75.5">(MOSIPCINT2)PB2</text>
<text x="203.2" y="74.1">21 MOSI</text>
<text x="203.2" y="77.6">20 SCK</text>
<text x="110.3" y="81.1">32</text>
<text x="117.5" y="79">GND</text>
<text x="172.6" y="79">(SCKPCINT1)PB1</text>
<text x="174.9" y="82.5">(SSPCINT0)PB0</text>
<text x="203.2" y="81.1">19</text>
<text x="110.3" y="84.7">62</text>
<text x="110.3" y="88.2">81</text>
<text x="184.8" y="89.6">(A15)PC7</text>
<text x="203.2" y="88.2">60</text>
<text x="184.8" y="93.1">(A14)PC6</text>
<text x="203.2" y="95.2">58</text>
<text x="203.2" y="91.7">59</text>
<text x="184.8" y="100.2">(A12)PC4</text>
<text x="184.8" y="96.7">(A13)PC5</text>
<text x="203.2" y="98.8">57</text>
<text x="184.8" y="107.2">(A10)PC2</text>
<text x="184.8" y="103.7">(A11)PC3</text>
<text x="203.2" y="105.8">55</text>
<text x="203.2" y="102.3">56</text>
<text x="110.3" y="112.9">42</text>
<text x="186.8" y="110.8">(A9)PC1</text>
<text x="203.2" y="112.9">53</text>
<text x="203.2" y="109.4">54</text>
<text x="27.4" y="116.4">10</text>
<text x="29.4" y="119.9">8</text>
<text x="39.2" y="119.9">7</text>
<text x="39.2" y="116.4">9</text>
<text x="110.3" y="119.9">40</text>
<text x="110.3" y="116.4">41</text>
<text x="117.5" y="117.8">PL6</text>
<text x="117.5" y="114.3">PL7</text>
<text x="186.8" y="114.3">(A8)PC0</text>
<text x="203.2" y="119.9">50</text>
<text x="29.4" y="123.5">6</text>
<text x="39.2" y="123.5">5</text>
<text x="110.3" y="123.5">39</text>
<text x="117.5" y="124.9">PL4(OC5B)</text>
<text x="117.5" y="121.4">PL5(OC5C)</text>
<text x="186.8" y="121.4">(T0)PD7</text>
<text x="186.8" y="124.9">(T1)PD6</text>
<text x="203.2" y="123.5">49</text>
<text x="29.4" y="130.5">2</text>
<text x="29.4" y="127">4</text>
<text x="39.2" y="130.5">1</text>
<text x="39.2" y="127">3</text>
<text x="110.3" y="130.5">37</text>
<text x="110.3" y="127">38</text>
<text x="117.5" y="131.9">PL2(T5)</text>
<text x="117.5" y="128.4">PL3(OC5A)</text>
<text x="182.2" y="128.4">(XCK1)PD5</text>
<text x="183.3" y="131.9">(ICP1)PD4</text>
<text x="203.2" y="130.5">47</text>
<text x="203.2" y="127">48</text>
<text x="110.3" y="137.6">35</text>
<text x="110.3" y="134.1">36</text>
<text x="117.5" y="135.5">PL1(ICP5)</text>
<text x="174.5" y="135.5">(TXD1INT3)PD3</text>
<text x="203.2" y="137.6">45 RX1</text>
<text x="203.2" y="134.1">46 TX1</text>
<text x="117.5" y="139">PL0(ICP4)</text>
<text x="174.2" y="139">(RXD1INT2)PD2</text>
<text x="176.3" y="142.5">(SDAINT1)PD1</text>
<text x="203.2" y="141.1">44</text>
<text x="110.3" y="148.2">83</text>
<text x="110.3" y="144.6">82</text>
<text x="117.5" y="149.6">PK6(ADC14PCINT22)</text>
<text x="117.5" y="146">PK7(ADC15PCINT23)</text>
<text x="176.9" y="146">(SCLINT0)PD0</text>
<text x="203.2" y="144.6">43</text>
<text x="39.3" y="155.2">7</text>
<text x="39.3" y="151.7">8</text>
<text x="110.3" y="155.2">85</text>
<text x="110.3" y="151.7">84</text>
<text x="117.5" y="153.1">PK5(ADC13PCINT21)</text>
<text x="167.4" y="153.1">(CLKOICP3INT7)PE7</text>
<text x="203.2" y="151.7">9</text>
<text x="203.2" y="155.2">8</text>
<text x="39.3" y="158.7">6</text>
<text x="110.3" y="158.7">86</text>
<text x="117.5" y="160.2">PK3(ADC11PCINT19)</text>
<text x="117.5" y="156.6">PK4(ADC12PCINT20)</text>
<text x="174.6" y="160.2">(OC3CINT5)PE5</text>
<text x="179.6" y="156.6">(T3INT6)PE6</text>
<text x="203.2" y="158.7">7</text>
<text x="39.3" y="165.8">4</text>
<text x="39.3" y="162.3">5</text>
<text x="110.3" y="165.8">88</text>
<text x="110.3" y="162.3">87</text>
<text x="117.5" y="167.2">PK1(ADC9PCINT17)</text>
<text x="117.5" y="163.7">PK2(ADC10PCINT18)</text>
<text x="174.4" y="167.2">(OC3AAIN1)PE3</text>
<text x="174.6" y="163.7">(OC3BINT4)PE4</text>
<text x="203.2" y="165.8">5</text>
<text x="203.2" y="162.3">6</text>
<text x="39.3" y="172.9">2</text>
<text x="39.3" y="169.3">3</text>
<text x="110.3" y="169.3">89</text>
<text x="117.5" y="170.7">PK0(ADC8PCINT16)</text>
<text x="174.7" y="170.7">(XCK0AIN0)PE2</text>
<text x="203.2" y="172.9">3</text>
<text x="203.2" y="169.3">4</text>
<text x="39.3" y="176.4">1</text>
<text x="110.3" y="179.9">69</text>
<text x="110.3" y="176.4">79</text>
<text x="117.5" y="177.8">PJ7</text>
<text x="172.5" y="177.8">(RXD0PCIN8)PE0</text>
<text x="182.6" y="174.3">(TXD0)PE1</text>
<text x="203.2" y="176.4">2</text>
<text x="110.3" y="183.4">68</text>
<text x="117.5" y="184.9">PJ5(PCINT14)</text>
<text x="117.5" y="181.3">PJ6(PCINT15)</text>
<text x="176.8" y="184.9">(ADC7TDI)PF7</text>
<text x="203.2" y="183.4">90 A7</text>
<text x="110.3" y="190.5">66</text>
<text x="110.3" y="187">67</text>
<text x="117.5" y="191.9">PJ3(PCINT12)</text>
<text x="117.5" y="188.4">PJ4(PCINT13)</text>
<text x="175.6" y="188.4">(ADC6TDO)PF6</text>
<text x="175.7" y="191.9">(ADC5TMS)PF5</text>
<text x="203.2" y="190.5">92 A5</text>
<text x="203.2" y="187">91</text>
<text x="110.3" y="197.6">64</text>
<text x="110.3" y="194">65</text>
<text x="117.5" y="195.4">PJ2(XCK3PCINT11)</text>
<text x="176.2" y="195.4">(ADC4TCK)PF4</text>
<text x="203.2" y="197.6">94</text>
<text x="203.2" y="194">93</text>
<text x="110.3" y="201.1">63</text>
<text x="117.5" y="202.5">PJ0(RXD3PCINT9)</text>
<text x="117.5" y="199">PJ1(TXD3PCINT10)</text>
<text x="182.5" y="202.5">(ADC2)PF2</text>
<text x="182.5" y="199">(ADC3)PF3</text>
<text x="203.2" y="201.1">95</text>
<text x="110.3" y="208.1">27</text>
<text x="117.5" y="209.5">PH7(T4)</text>
<text x="182.5" y="209.5">(ADC0)PF0</text>
<text x="182.5" y="206">(ADC1)PF1</text>
<text x="203.2" y="208.1">97</text>
<text x="203.2" y="204.6">96</text>
<text x="110.3" y="215.2">17</text>
<text x="110.3" y="211.7">18</text>
<text x="117.5" y="213.1">PH6(OC2B)</text>
<text x="203.2" y="215.2">1</text>
<text x="110.3" y="218.7">16</text>
<text x="117.5" y="220.1">PH4(OC4B)</text>
<text x="117.5" y="216.6">PH5(OC4C)</text>
<text x="179.9" y="220.1">(TOSC1)PG4</text>
<text x="181.8" y="216.6">(OC0B)PG5</text>
<text x="203.2" y="218.7">29</text>
<text x="110.3" y="225.8">14</text>
<text x="110.3" y="222.2">15</text>
<text x="117.5" y="227.2">PH2(XCK2)</text>
<text x="117.5" y="223.7">PH3(OC4A)</text>
<text x="179.9" y="223.7">(TOSC2)PG3</text>
<text x="184.8" y="227.2">(ALE)PG2</text>
<text x="203.2" y="225.8">70 LED2</text>
<text x="203.2" y="222.2">28</text>
<text x="110.3" y="232.8">12</text>
<text x="110.3" y="229.3">13</text>
<text x="117.5" y="230.7">PH1(TXD2)</text>
<text x="186.1" y="230.7">(RD)PG1</text>
<text x="203.2" y="229.3">52 LED3</text>
<text x="203.2" y="232.8">51</text>
<text x="117.5" y="234.2">PH0(RXD2)</text>
<text x="185.4" y="234.2">(WR)PG0</text>
</g>
<g font-size="3.2">
<text x="34.9" y="30.3" transform="rotate(-90 34.9 30.3)">2</text>
<text x="27.9" y="46.5" transform="rotate(-90 27.9 46.5)">4</text>
<text x="241.2" y="70.6">8</text>
<text x="268.3" y="70.6">9 IGND</text>
<text x="244.7" y="72.3">GND1</text>
<text x="257.5" y="72.3">GND2</text>
<text x="314.2" y="81.1">GND</text>
<text x="323" y="79.4">5 IGND</text>
<text x="324.8" y="105.8">GND</text>
<text x="333.6" y="104.1">5 IGND</text>
<text x="263" y="142.9">14</text>
<text x="255" y="144.6">VSS</text>
<text x="267.5" y="187">3</text>
<text x="291.4" y="187">2</text>
<text x="338.1" y="187">6</text>
<text x="351.5" y="188.4">GND</text>
<text x="361.9" y="187">5</text>
<text x="267.5" y="194">1</text>
<text x="291.4" y="197.6">8</text>
<text x="338.1" y="194">7</text>
<text x="267.5" y="199.3">4</text>
<text x="281.6" y="199">VCC</text>
<text x="338.1" y="201.1">8</text>
<text x="343.3" y="202.5">VCC</text>
<text x="361.9" y="199.3">4</text>
<text x="291.4" y="204.6">7</text>
<text x="361.9" y="204.6">1</text>
<text x="267.5" y="211.7">5</text>
<text x="272.7" y="213.1">GND</text>
<text x="291.4" y="211.7">6</text>
<text x="338.1" y="211.7">2</text>
<text x="361.9" y="211.7">3</text>
</g>
<g font-size="3.2" fill="#f00">
<text x="241.2" y="45.9">1</text>
<text x="244.7" y="47.6">VDD1</text>
<text x="257.7" y="47.6">VDD2</text>
<text x="268.3" y="45.9">16IVCC</text>
<text x="314.9" y="70.6">VCC</text>
<text x="323" y="68.8">8 IVCC</text>
<text x="325.5" y="95.2">VCC</text>
<text x="333.6" y="93.5">8 IVCC</text>
<text x="232.4" y="142.9">1</text>
<text x="235.9" y="144.6">VDD</text>
</g>
<g font-size="3.2" fill="#840000">
<text x="351.8" y="51.2">1</text>
<text x="373.1" y="51.2">5</text>
<text x="351.6" y="56.4">2</text>
<text x="373.2" y="56.4">4</text>
<text x="363" y="66.8" transform="rotate(-90 363 66.8)">3</text>
<text x="367.5" y="90">2</text>
<text x="367.6" y="84.7">1</text>
<text x="388.9" y="84.7">5</text>
<text x="389" y="90">4</text>
<text x="378.9" y="100.3" transform="rotate(-90 378.9 100.3)">3</text>
</g>
<g font-size="2.8">
<text x="119.6" y="72">VCC</text>
<text x="119.6" y="68.4">VCC</text>
<text x="119.6" y="75.5">VCC</text>
<text x="119.6" y="82.2">GND</text>
<text x="119.6" y="85.7">GND</text>
<text x="119.6" y="89.3">GND</text>
</g>
<g font-size="2.5" fill="#8d2323">
<text x="19.6" y="119.2">GND</text>
<text x="47.8" y="119.2">MISO</text>
<text x="19.6" y="125.9">GND</text>
<text x="19.6" y="122.7">GND</text>
<text x="48" y="122.7">SCK</text>
<text x="48.4" y="125.9">RESET</text>
<text x="19.6" y="129.4">GND</text>
<text x="21.4" y="132.9">+5</text>
<text x="47.8" y="132.9">MOSI</text>
</g>
</svg>
